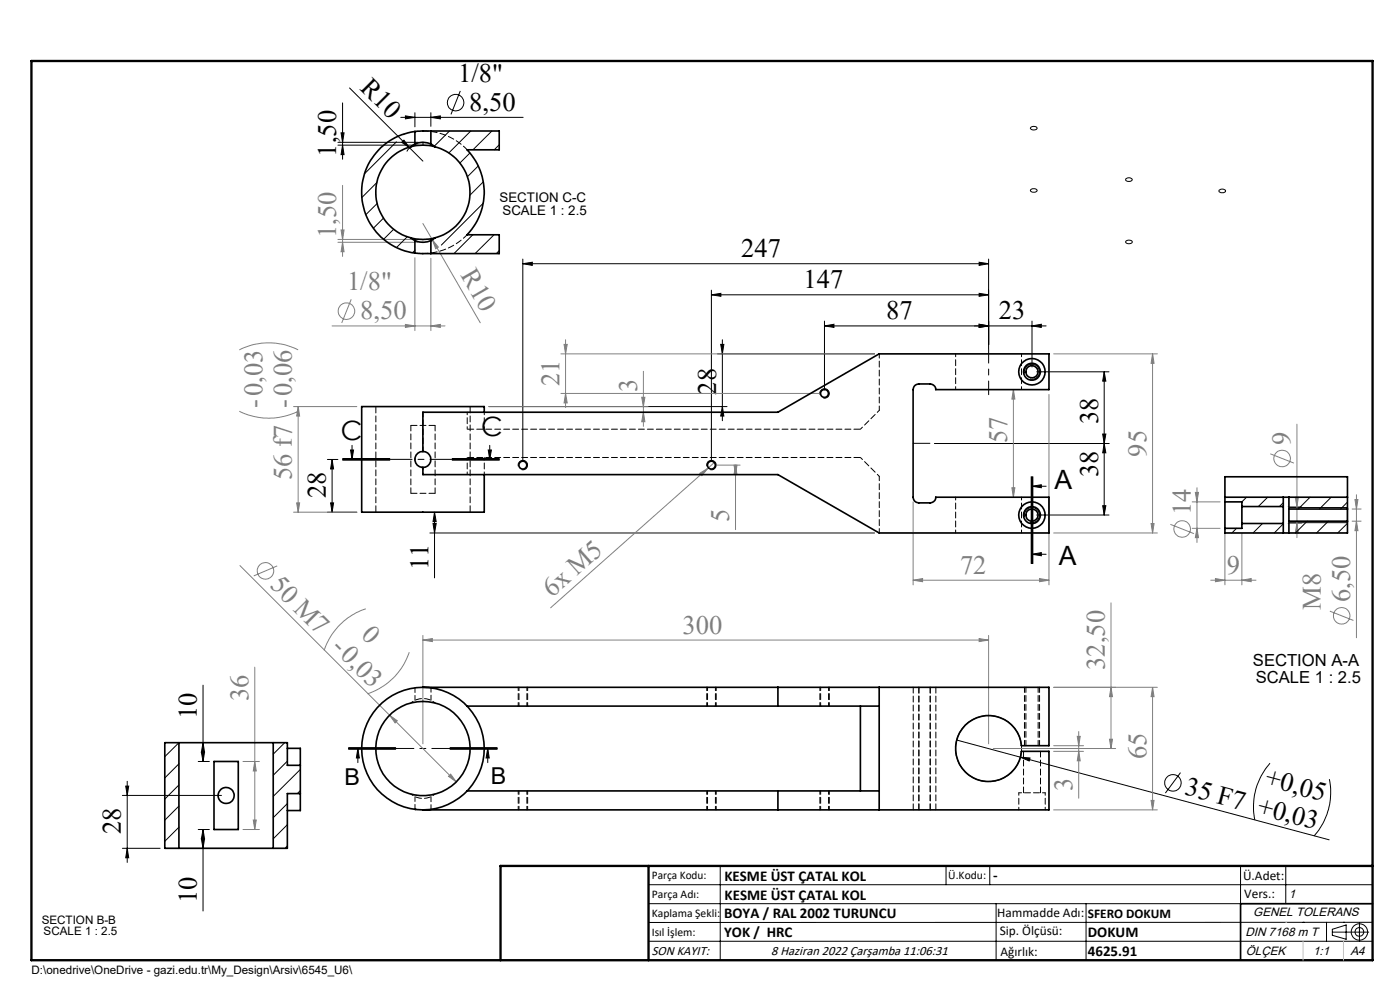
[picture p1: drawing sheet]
<svg xmlns="http://www.w3.org/2000/svg" width="297mm" height="210mm" viewBox="0 0 297 210" stroke-linecap="round" stroke-linejoin="round" font-family="sans-serif">
<g fill="none" stroke="#808080" stroke-width=".21">
<path d="M72.7 39.3v15.1M71.7 50.8h17M71.7 51.4h17M72.4 48.8h.6l-.3 2zM72.7 51.4l.3 2h-.6zM88 54.7v15.4M89.7 47.4l2 3.5M91.4 54.8v15.3M91.7 50.9l1.3 1.5-.6 .4zM91.7 50.9l10.2 17.6M50.8 74.2a13.9 13.9 0 0 1 12.5 0M70.4 69.1h24"/>
<path d="M74.5 63.5l-2 5M86 68.8l2 .3-2 .4zM91.4 69.1l2-.3v.7zM119 75.1h66.5M119.7 73.1h.6l-.3 2zM120 72.1v14.4M136.5 78.8v11.6M223.5 75.1h22M244.5 75.1l.3 2h-.6zM244.5 75.1v38M50.8 87.2a13.9 13.9 0 0 0 12.5 0M62.3 86.2h13.4"/>
<path d="M63.3 86.2l.3 2.1h-.7zM63.3 86.2v22.4M103.7 86.2h33.8M119 83.5h54.9M120 83.5l.3 2h-.6zM136.1 84.3h.7l-.3 1.9zM136.5 87.4l.3 2.1h-.7zM150.2 99.3l-33.4 29.6M151.7 98l-1.5 1.3M151.9 98.7h5.1M155.7 98.7h.7l-.4 2zM156 98.7l.4 2h-.7z"/>
<path d="M156 98.7v13.7M215 82.6l.3 2.1h-.6zM215 82.6v22.9M222.5 83.7v40.4M269.5 96.3l5 1.9M275.1 90v24M50.9 120l45.9 45.9M62.3 108.6h13.4M62.9 106.7h.7l-.3 1.9zM148.4 100.4l1.8-1.1-1.3 1.6zM193.7 106.5v17.6M214.7 103.5h.6l-.3 2z"/>
<path d="M223.5 113.1h22M244.2 111h.6l-.3 2.1zM248.3 111.2l5 2M252.9 106.5h5.9M252.9 112.1h5.9M253.6 104.4h.6l-.3 2.1zM253.9 112.1l.3 1.9h-.6zM253.9 103.5v11.6M259.9 113.1v11M263.5 113.1v11M273.3 107.4h2.8M273.3 111h2.8"/>
<path d="M274.8 105.5h.6l-.3 1.9zM275.1 111l.3 2.1h-.6zM286.8 108h1.9M286.8 110.6h1.9M287.4 106h.7l-.3 2zM287.8 110.6l.3 2h-.7zM287.8 104.9v30.4M58.8 120l-5 2.2M77.6 129.1a13.9 13.9 0 0 0-8.8 8.9M86.8 138.4a13.9 13.9 0 0 1-8.8 8.8M89.7 135.8l2-.3v.6zM89.7 134.8v23"/>
<path d="M89.7 135.8h120M193.7 123.1l2-.4v.7zM193.7 123.1h28.8M207.7 135.5l2 .3-2 .3zM209.7 134.8v23M220.5 122.7l2 .4-2 .3zM235.7 127.9v30.9M256.9 123.1h9.6M257.8 122.7l2.1 .4-2.1 .3zM263.5 123.1l1.9-.4v.7zM282.1 129.6l5 2M54 141.5v34.5"/>
<path d="M82.7 151.7l1.6 1.2-.5 .4zM210.7 158.8h26M223.5 145.8h22M223.5 158.2h6.4M223.5 159.4h6.4M228.5 156.2h.7l-.4 2zM228.8 159.4l.4 2h-.7zM228.8 155.2v14.1M235.4 156.8h.6l-.3 2zM235.7 145.8l.3 2h-.6zM244.5 145.8l.3 2h-.6zM244.5 145.8v26"/>
<path d="M51.5 176h3.5M51.5 161.5h3.5M53.7 173.9h.7l-.4 2.1zM54 161.5l.4 2h-.7zM95.1 164.7l.5-.5 1.2 1.7zM223.5 171.8h22M244.2 169.8h.6l-.3 2z"/>
<circle cx="73.5" cy="66" r="1.75"/>
<circle cx="272" cy="97.2" r="1.76"/>
<circle cx="250.8" cy="112.2" r="1.76"/>
<circle cx="56.3" cy="121.1" r="1.75"/>
<circle cx="284.6" cy="130.6" r="1.76"/>
</g>
<g fill="none" stroke="#000" stroke-width=".21">
<path d="M74.2 18.7l15.5 15.5M97.6 19.3l-1.9 5M71.7 30.8h17M71.7 30.2h17M72.4 28.2h.6l-.3 2zM72.7 30.8l.3 2h-.6zM72.7 21.8v12M85 24.9h26M85.7 29.7l1.2 1.7-1.7-1.2zM86 24.6l2 .3-2 .3zM87.2 31.1l-.9 1M88 23.9v3"/>
<path d="M91.4 24.9l2-.3v.6zM91.4 23.9v2.9M218.7 27l.6-.2a.63 .63 0 0 1 .7 .4 .87 .87 0 0 1-1.4 0zM238.8 38l.7-.3 .5 .1 .2 .3a.84 .84 0 0 1-1.4 0zM110.9 55.9l2-.3v.7zM110.9 55v42.7M110.9 55.9h98.8M207.7 55.6l2 .3-2 .4zM209.7 55v19.1M218.7 40.2l.3-.2h.6l.4 .4a.87 .87 0 0 1-1.4 0zM238.8 51.2l.7-.3 .5 .1 .2 .3a.84 .84 0 0 1-1.4 0zM258.6 40.3l.7-.2 .5 .1 .2 .3a.84 .84 0 0 1-1.4 0z"/>
<path d="M150.9 62.5l2-.3v.7zM150.9 61.6v36.1M150.9 62.5h58.8M152.2 75.1h33.3M152.9 73.1h.7l-.4 2zM153.2 72.1v17.1M174.9 69.1l2-.3v.7zM174.9 68.1v14.4M174.9 69.1h47M207.7 68.8l2 .3-2 .4zM207.7 62.2l2 .3-2 .4zM217.4 79.3a1.59 1.59 0 0 1 1.4-2 1.59 1.59 0 0 1 1.7 1.7 1.59 1.59 0 0 1-2 1.4"/>
<path d="M218.9 69.1l2-.3v.7zM218.9 68.1v9.7M219.9 78.9h15.4M234.2 78.9l.4 1.9h-.7zM234.2 78.9v30.3M69.5 97.5h2.2M70.4 97.5l.4 2h-.7zM70.4 97.5v11.1M72.7 97.4h10M72.7 97.6h10M72.7 97.3h10M74.4 95.5h.6l-.3 2z"/>
<path d="M74.7 94.5v3M95.9 97.4h10M95.9 97.6h10M95.9 97.3h10M103.6 95.5h.6l-.3 2zM103.7 86.2h50.5M103.9 94.5v3M110 98.9a.99 .99 0 0 1 .8-1.2 .99 .99 0 0 1 1.1 1 .99 .99 0 0 1-1.2 .9M150 98.9a.99 .99 0 0 1 .8-1.2 .99 .99 0 0 1 1.1 1 .99 .99 0 0 1-1.2 .9M153.2 86.2l.4 2.1h-.7zM174 83.7a.99 .99 0 0 1 .8-1.2 .99 .99 0 0 1 1.1 1 .99 .99 0 0 1-1.2 .9M233.9 92.1h.7l-.4 2z"/>
<path d="M234.2 94.1l.4 2h-.7zM235.3 94.1h-37M69.5 108.6h6.2M70.1 106.7h.7l-.4 1.9zM91.2 113.1h94.3M91.9 111h.6l-.3 2.1zM92.2 108.6l.3 2.1h-.6zM92.2 108.6v14M217.4 109.7a1.6 1.6 0 0 1 1.4-2 1.6 1.6 0 0 1 1.7 1.7 1.6 1.6 0 0 1-2 1.4M218.8 101.1v18.4M218.9 103.1l2-.3v.7zM218.9 117.6l2-.4v.7z"/>
<path d="M218.9 103.1h3M218.9 117.6h3M218.9 101.1v18.4M219.1 110.3v9.2zM219.1 101.1v9.2M219.9 109.2h15.4M233.9 107.3h.7l-.4 1.9zM273.4 110.9h12.5M273.4 107.7h12.5M42.7 159.6h.7l-.3 1.9zM43.1 157.5l.3 2.1h-.7zM43.1 145.3v16.2"/>
<path d="M73.9 158.8h10M73.9 158.9h10M73.9 158.6h10M75.9 158.8l.3 2h-.6zM75.9 158.8v3M95.5 158.6h10zM95.5 158.8h10M95.5 158.9h10M103.5 158.8l.3 2h-.7zM103.5 158.8v3M203 157l13.5 3.6M26 168.7h21"/>
<path d="M26 179.9h8M26.7 166.7h.6l-.3 2zM27 179.9l.3 2.1h-.6zM27 165.7v17.2M42.1 161.5h2.3M42.1 176h2.3M42.7 177.9h.7l-.3 2zM43.1 176l.3 1.9h-.7zM43.1 176v17.2M216.5 160.6l2 .2-.2 .6zM216.5 160.6l65.5 17.5M250.4 163.9l-3.2 4.3"/>
<path d="M269.4 161.9a13.9 13.9 0 0 0-3.2 12M282 165.3a13.8 13.8 0 0 1-3.2 12M137.6 187.7h153.6M137.6 191.7h153.6M137.6 199.7h153.6M152.8 183.7v20M200.7 183.7v4M210 183.7v4M211.3 191.7v12M230.4 191.7v12M263.2 183.7v20M272.8 183.7v8"/>
<path d="M276.4 195.6h.1M281.4 195.6v4.1M282.6 197.7h7.8M282.6 197.1l3-.9v3l-3-.8zM285 195.6h.1M288.4 195.8v3.8M291.2 195.6l-153.6 .1"/>
<circle cx="96.7" cy="21.8" r="1.76"/>
<circle cx="209.7" cy="158.8" r="7"/>
<circle cx="248.8" cy="166.1" r="1.75"/>
<circle cx="288.4" cy="197.7" r="1.74"/>
<circle cx="288.4" cy="197.7" r=".93"/>
</g>
<path d="M285.9 107.7v3.2M106.2 203.7h185" fill="none" stroke="#000" stroke-width=".25"/>
<path d="M217.3 145.8v12.4M220.5 158.2v-12.4" fill="none" stroke="#000" stroke-width=".21" stroke-dasharray="1.3 .6" stroke-dashoffset=".1"/>
<path d="M109.9 145.8v4M111.9 149.8v-4M149.9 145.8v4M151.9 149.8v-4M173.9 145.8v4M175.9 149.8v-4M109.9 167.8v4M111.9 171.8v-4M149.9 167.8v4M151.9 171.8v-4M173.9 167.8v4M175.9 171.8v-4" fill="none" stroke="#000" stroke-width=".21" stroke-dasharray="1.3 .6" stroke-dashoffset=".5"/>
<path d="M73.9 158.8h31.6" fill="none" stroke="#000" stroke-width=".21" stroke-dasharray="6.3 1.3 1.3 1.3" stroke-dashoffset="2.6"/>
<path d="M218.9 101.1v18.4" fill="none" stroke="#000" stroke-width=".21" stroke-dasharray="6.3 1.3 1.3 1.3" stroke-dashoffset="-1"/>
<path d="M72.7 97.4h33.2" fill="none" stroke="#000" stroke-width=".21" stroke-dasharray="6.3 1.3 1.3 1.3" stroke-dashoffset="1.8"/>
<path d="M89.7 30.8v-.6M193.7 94h3.6" fill="none" stroke="#000" stroke-width=".21" stroke-dasharray="15.2 1.3 1.3 1.3"/>
<path d="M209.7 83.7v-9.6" fill="none" stroke="#000" stroke-width=".21" stroke-dasharray="15.2 1.3 1.3 1.3" stroke-dashoffset="12.3"/>
<path d="M291.2 191.7h-28v12" fill="none" stroke="#000" stroke-width=".35"/>
<path d="M6.7 12.9h284.5v190.8h-284.5zM137.6 183.7v20M291.2 183.7h-185v20" fill="none" stroke="#000" stroke-width=".5"/>
<path d="M89.7 50.8v.6M272.8 195.6h.1M276.4 199.7v4M285 199.7v4" fill="none" stroke="#c0c0c0" stroke-width=".21"/>
<g fill="#000">
<path d="M216.5 160.6l2 .2-.2 .6z"/>
<path d="M72.7 30.8l.3 2h-.6zM72.4 28.2h.6l-.3 2z"/>
<path d="M174.9 69.1l2-.3v.7zM207.7 68.8l2 .3-2 .4zM150.9 62.5l2-.3v.7zM207.7 62.2l2 .3-2 .4zM110.9 55.9l2-.3v.7zM207.7 55.6l2 .3-2 .4z"/>
<path d="M70.4 97.5l.4 2h-.7zM70.1 106.7h.7l-.4 1.9zM234.2 78.9l.4 1.9h-.7zM233.9 92.1h.7l-.4 2z"/>
<path d="M74.4 95.5h.6l-.3 2zM103.6 95.5h.6l-.3 2z"/>
<path d="M218.9 103.1l2-.3v.7zM218.9 117.6l2-.4v.7z"/>
<path d="M233.9 107.3h.7l-.4 1.9zM234.2 94.1l.4 2h-.7z"/>
<path d="M75.9 158.8l.3 2h-.6zM103.5 158.8l.3 2h-.7z"/>
</g>
<path d="M72.4 48.8h.6l-.3 2zM72.7 51.4l.3 2h-.6z" fill="#808080"/>
<g fill="#000">
<path d="M85.7 29.7l1.2 1.7-1.7-1.2z"/>
<path d="M86 24.6l2 .3-2 .3zM91.4 24.9l2-.3v.6z"/>
<path d="M207.7 68.8l2 .3-2 .4zM218.9 69.1l2-.3v.7z"/>
<path d="M153.2 86.2l.4 2.1h-.7zM152.9 73.1h.7l-.4 2zM91.9 111h.6l-.3 2.1zM92.2 108.6l.3 2.1h-.6zM42.7 159.6h.7l-.3 1.9zM43.1 157.5l.3 2.1h-.7z"/>
<path d="M43.1 176l.3 1.9h-.7zM42.7 177.9h.7l-.3 2zM26.7 166.7h.6l-.3 2zM27 179.9l.3 2.1h-.6z"/>
</g>
<g fill="#808080">
<path d="M148.4 100.4l1.8-1.1-1.3 1.6z"/>
<path d="M91.7 50.9l1.3 1.5-.6 .4z"/>
<path d="M95.6 164.2l-.5 .5 1.7 1.2zM82.7 151.7l1.1 1.6 .5-.4z"/>
<path d="M207.7 135.5l2 .3-2 .3zM89.7 135.8l2-.3v.6z"/>
<path d="M86 68.8l2 .3-2 .4zM91.4 69.1l2-.3v.7z"/>
<path d="M193.7 123.1l2-.4v.7zM220.5 122.7l2 .4-2 .3z"/>
<path d="M257.8 122.7l2.1 .4-2.1 .3zM263.5 123.1l1.9-.4v.7z"/>
<path d="M235.4 156.8h.6l-.3 2zM235.7 145.8l.3 2h-.6z"/>
<path d="M62.9 106.7h.7l-.3 1.9zM63.3 86.2l.3 2.1h-.7zM120 83.5l.3 2h-.6zM119.7 73.1h.6l-.3 2zM53.7 173.9h.7l-.4 2.1zM54 161.5l.4 2h-.7z"/>
<path d="M244.5 145.8l.3 2h-.6zM244.2 169.8h.6l-.3 2zM228.5 156.2h.7l-.4 2zM228.8 159.4l.4 2h-.7z"/>
<path d="M136.1 84.3h.7l-.3 1.9zM136.5 87.4l.3 2.1h-.7zM244.5 75.1l.3 2h-.6zM244.2 111h.6l-.3 2.1zM215 82.6l.3 2.1h-.6zM214.7 103.5h.6l-.3 2zM156 98.7l.4 2h-.7zM155.7 98.7h.7l-.4 2zM253.6 104.4h.6l-.3 2.1zM253.9 112.1l.3 1.9h-.6zM274.8 105.5h.6l-.3 1.9zM275.1 111l.3 2.1h-.6zM287.4 106h.7l-.3 2zM287.8 110.6l.3 2h-.7z"/>
</g>
<g fill="none" stroke="#000" stroke-width=".35">
<path d="M87.1 31.1a10 10 0 0 0-7.4 9.7 10 10 0 0 0 7.4 9.6M87.1 31.1a9.6 9.6 0 0 1 5.2 0M88 30.6a3.9 3.9 0 0 1 3.4 0M88 27.9a13 13 0 0 0-11.3 12.9 13 13 0 0 0 11.3 12.9M88 30.6l-.9 .5M88 27.9v2.7M91.4 27.8l-3.4 .1M91.4 27.8h14.5v4h-6.8a13 13 0 0 1 0 18h6.8v4h-14.5M91.4 30.6l.9 .5M91.4 27.8v2.8M92.3 31.1a10 10 0 0 1 7.4 9.7 10 10 0 0 1-7.4 9.6M87.1 50.4l.9 .6"/>
<path d="M87.1 50.4a9.6 9.6 0 0 0 5.2 0M88 53.7l3.4 .1M88 51a3.9 3.9 0 0 0 3.4 0M88 51v2.7M91.4 51v2.8M92.3 50.4l-.9 .6M89.7 95.8v-8.4h75.3l21.5-12.3h36v7.5h-24a1.2 1.2 0 0 0-1.2-1.2h-2.4a1.2 1.2 0 0 0-1.2 1.2v22.9a1.2 1.2 0 0 0 1.2 1.2h2.4a1.2 1.2 0 0 0 1.2-1.2h24v7.6h-36l-21.5-12.4h-75.3v-1.5M89.7 95.8a1.69 1.69 0 0 1 1.7 1.7 1.69 1.69 0 0 1-1.7 1.7M89.7 95.8a1.69 1.69 0 0 0-1.7 1.7 1.69 1.69 0 0 0 1.7 1.7M102.7 87.4v-1.2h-26v22.4h26v-7.9M259.9 106.5v5.6M259.9 105.5h12.3"/>
<path d="M259.9 112.1v1h12.3M259.9 106.5v-5.4h26v6.9M259.9 106.5h3.6v.9M263.5 107.4v3.6M263.5 107.4h8.7M263.5 111v1.1h-3.6M263.5 111h8.7M272.2 107.4v3.6M272.2 113.1h1.2M272.2 105.5h1.2M272.2 105.5v1.9M272.2 111v2.1"/>
<path d="M273.4 108v2.6M273.4 105.5h12.5M273.4 108h12.5M273.4 110.6h12.5M273.4 105.5v2.5M273.4 110.6v2.5M285.9 108v2.6M285.9 110.6v2.5h-12.5M38 157.5h20M38 157.5v22.4M38 157.5h-3v22.4h3M58 157.5v22.4"/>
<path d="M58 157.5h3v4.8h2.7M61 158.7h2.7v13.2h-2.7M89.7 145.8h132.8v12.4h-5.8a7 7 0 0 0-10.7-5.4 7 7 0 0 0 0 11.9 7 7 0 0 0 10.7-5.3h5.8v12.4h-132.8M99.1 149.8h87.4M165 145.8v4M182.5 149.8v18M186.5 145.8v26M38 179.9h20M45.4 161.5h5.2v14.5h-5.2zM63.7 168.3h-2.7v11.6h-3M88 171.7h.1M99.1 167.8h87.4"/>
<path d="M165 167.8v4"/>
<circle cx="218.9" cy="78.9" r="2.81"/>
<circle cx="218.9" cy="78.9" r="1.29"/>
<circle cx="218.9" cy="78.9" r="1.81"/>
<circle cx="110.9" cy="98.7" r=".84"/>
<circle cx="150.9" cy="98.7" r=".84"/>
<circle cx="174.9" cy="83.5" r=".84"/>
<circle cx="218.9" cy="109.3" r="1.28"/>
<circle cx="218.9" cy="109.3" r="2.8"/>
<circle cx="218.9" cy="109.3" r="1.81"/>
<circle cx="89.7" cy="158.8" r="13"/>
<circle cx="89.7" cy="158.8" r="10"/>
<circle cx="48" cy="168.8" r="1.7"/>
</g>
<path d="M99.1 87.4v3.6M102.7 91v-3.6M182.5 97l4 4M186.5 87l-4 4M99.1 100.6v-3.6M102.7 100.6v-3.6M92.3 149.1a4 4 0 0 0-5.1 0M92.3 168.4a4 4 0 0 1-5.1 0M216.1 168.2v3.6M221.7 168.2h-5.6M221.7 171.8v-3.6" fill="none" stroke="#000" stroke-width=".21" stroke-dasharray="1.3 .6" stroke-dashoffset=".7"/>
<path d="M89.7 99.1v1.5" fill="none" stroke="#000" stroke-width=".21" stroke-dasharray="1.3 .6" stroke-dashoffset=".8"/>
<path d="M89.7 87.4v8.3M186.5 87v-12M186.5 113v-12M88 145.9v2.6M88 169v2.7" fill="none" stroke="#000" stroke-width=".21" stroke-dasharray="1.3 .6" stroke-dashoffset=".3"/>
<path d="M88 97.4l.1 .1M88.1 97.2l-.1 .2M89.4 99.1h.4M89.8 95.8h-.2M92.3 90.2h-5.1M92.3 104.6h-5.1M193.7 145.8v26M194.9 145.8v26M197.3 145.8v26M198.5 145.8v26M217.1 159.4v8.8M220.7 168.2v-8.8" fill="none" stroke="#000" stroke-width=".21" stroke-dasharray="1.3 .6"/>
<path d="M87.2 90.2v14.4M92.3 104.6v-14.4M217.6 145.8v12.4M220.2 158.2v-12.4" fill="none" stroke="#000" stroke-width=".21" stroke-dasharray="1.3 .6" stroke-dashoffset=".1"/>
<path d="M79.7 86.2v22.4M99.1 97h83.4M182.5 91h-83.4M99.7 108.6v-22.4" fill="none" stroke="#000" stroke-width=".21" stroke-dasharray="1.3 .6" stroke-dashoffset="-.1"/>
<path d="M202.7 75v7.6M216.7 82.6v-7.6M202.7 105.4v7.6M216.7 113v-7.6" fill="none" stroke="#000" stroke-width=".21" stroke-dasharray="1.3 .6" stroke-dashoffset=".6"/>
<path d="M110.1 145.8v4M111.8 149.8v-4M150.1 145.8v4M151.8 149.8v-4M174.1 145.8v4M175.8 149.8v-4M110.1 167.8v4M111.8 171.8v-4M150.1 167.8v4M151.8 171.8v-4M174.1 167.8v4M175.8 171.8v-4" fill="none" stroke="#000" stroke-width=".21" stroke-dasharray="1.3 .6" stroke-dashoffset=".5"/>
<path d="M99.1 31.8a13 13 0 0 0-9.4-4M89.7 53.8a13 13 0 0 0 9.4-4M91.4 148.5v-2.7M91.4 171.8v-2.8" fill="none" stroke="#000" stroke-width=".21" stroke-dasharray="1.3 .6" stroke-dashoffset=".2"/>
<g fill="none" stroke="#000" stroke-width=".21">
<path d="M79.9 38.7l-3.1 3.2M84.1 30.1l-6.8 6.8M85.8 28.4l-.2 .2M95.4 27.8l-3.3 3.2M99.7 32.4l-2.2 2.2M99.9 27.8l-4.7 4.6M101.5 35.2l-2.3 2.3M102.5 38.6l-2.8 2.8M104.4 27.8l-4.1 4M105.9 30.7l-1.1 1.1M80 43.2l-2.4 2.3M81.4 46.3l-2.2 2.1"/>
<path d="M83.5 48.6l-2.1 2.2M86.4 50.2l-2.3 2.3M88 53.1l-.5 .5M92 53.6l-.2 .2M100.3 49.8l-4 4M102.5 43.1l-8.9 8.9M104.8 49.8l-4 4M105.9 53.2l-.6 .6M260 105.5l-.1 .1M262.3 112.1l-1 1M264.4 105.5l-.9 1M267.8 111l-2 2.1"/>
<path d="M268.9 105.5l-2 1.9M272.2 106.6l-.8 .8M272.2 111.1l-1.9 2M277.3 110.6l-2.5 2.5M277.9 105.5l-2.5 2.5M281.8 110.6l-2.5 2.5M282.4 105.5l-2.5 2.5M285.9 106.5l-1.5 1.5M285.9 111l-2.1 2.1M38 157.5l-3 3M60.4 157.5l-2.4 2.5M38 162l-3 3"/>
<path d="M38 166.5l-3 3M38 171l-3 3M38 175.5l-3 3M61 161.5l-3 3M61 170.5l-3 3M61 174.9l-3 3M61 179.4l-.5 .5M63.7 163.2l-5.7 5.7M63.7 167.7l-.6 .6"/>
</g>
<g font-size="5.6">
<text x="97.2" y="17.3">1/8&quot;</text>
<text x="76.2" y="18.8" transform="rotate(45 76.2 18.8)">R10</text>
<text x="99.6" y="23.5">8,50</text>
<text x="71.3" y="33.2" transform="rotate(-90 71.3 33.2)">1,50</text>
<text x="157.2" y="54.6">247</text>
<text x="170.5" y="61.2">147</text>
<text x="188" y="67.8">87</text>
<text x="211.9" y="67.8">23</text>
<text x="151.9" y="83.7" transform="rotate(-90 151.9 83.7)">28</text>
<text x="232.9" y="90" transform="rotate(-90 232.9 90)">38</text>
<text x="72.3" y="93.4">C</text>
<text x="102.1" y="92.5">C</text>
<text x="232.9" y="101.2" transform="rotate(-90 232.9 101.2)">38</text>
<text x="69.1" y="105.7" transform="rotate(-90 69.1 105.7)">28</text>
<text x="223.7" y="103.6">A</text>
<text x="224.6" y="119.8">A</text>
<text x="90.9" y="121" transform="rotate(-90 90.9 121)">11</text>
<text x="41.7" y="152.5" transform="rotate(-90 41.7 152.5)">10</text>
<text x="268.2" y="166.6" transform="rotate(15 268.2 166.6)">+0,05</text>
<text x="251.2" y="168.5" transform="rotate(15 251.2 168.5)">35 F7 +0,03</text>
<text x="25.7" y="177" transform="rotate(-90 25.7 177)">28</text>
<text x="41.7" y="191.6" transform="rotate(-90 41.7 191.6)">10</text>
</g>
<g font-size="5.6" fill="#808080">
<text x="71.3" y="50.6" transform="rotate(-90 71.3 50.6)">1,50</text>
<text x="97.6" y="58.4" transform="rotate(60 97.6 58.4)">R10</text>
<text x="73.6" y="61.5">1/8&quot;</text>
<text x="76.4" y="67.8">8,50</text>
<text x="118.7" y="81.9" transform="rotate(-90 118.7 81.9)">21</text>
<text x="135.2" y="83.1" transform="rotate(-90 135.2 83.1)">3</text>
<text x="55.7" y="86.5" transform="rotate(-90 55.7 86.5)">-0,03</text>
<text x="213.7" y="93.9" transform="rotate(-90 213.7 93.9)">57</text>
<text x="273.8" y="94.4" transform="rotate(-90 273.8 94.4)">9</text>
<text x="61.9" y="101.9" transform="rotate(-90 61.9 101.9)">56 f7 -0,06</text>
<text x="243.2" y="96.8" transform="rotate(-90 243.2 96.8)">95</text>
<text x="154.7" y="110.7" transform="rotate(-90 154.7 110.7)">5</text>
<text x="252.6" y="109.3" transform="rotate(-90 252.6 109.3)">14</text>
<text x="57.1" y="124.4" transform="rotate(45 57.1 124.4)">50 M7 -0,03</text>
<text x="203.7" y="121.7">72</text>
<text x="260.3" y="121.7">9</text>
<text x="117.1" y="126.9" transform="rotate(-42 117.1 126.9)">6x M5</text>
<text x="280.2" y="129.3" transform="rotate(-90 280.2 129.3)">M8</text>
<text x="286.4" y="127.7" transform="rotate(-90 286.4 127.7)">6,50</text>
<text x="76.4" y="134.8" transform="rotate(45 76.4 134.8)">0</text>
<text x="144.8" y="134.4">300</text>
<text x="234.4" y="142.1" transform="rotate(-90 234.4 142.1)">32,50</text>
<text x="52.7" y="148.7" transform="rotate(-90 52.7 148.7)">36</text>
<text x="243.2" y="161.1" transform="rotate(-90 243.2 161.1)">65</text>
<text x="227.5" y="167.7" transform="rotate(-90 227.5 167.7)">3</text>
</g>
<g font-size="4.9">
<text x="73.1" y="166.5">B</text>
<text x="104.1" y="166.4">B</text>
</g>
<g font-size="3.5">
<text x="265.8" y="141.3">SECTION A-A</text>
<text x="266.4" y="144.8">SCALE 1 : 2.5</text>
</g>
<g font-size="3.2">
<text x="153.7" y="186.8">KESME ÜST ÇATAL KOL</text>
<text x="153.7" y="191">KESME ÜST ÇATAL KOL</text>
<text x="210.7" y="186.6">-</text>
<text x="153.6" y="194.8">BOYA / RAL 2002 TURUNCU</text>
<text x="153.6" y="198.8">YOK / HRC</text>
<text x="230.8" y="198.7">DOKUM</text>
<text x="230.8" y="202.8">4625.91</text>
</g>
<g font-size="2.8">
<text x="106" y="42.8">SECTION C-C</text>
<text x="106.6" y="45.6">SCALE 1 : 2.5</text>
<text x="263.7" y="186.7">Ü.Adet:</text>
<text x="263.9" y="190.5">Vers.:</text>
<text x="211.5" y="194.5">Hammadde Adı:</text>
<text x="230.8" y="194.7">SFERO DOKUM</text>
<text x="138.3" y="202.6">SON KAYIT:</text>
<text x="163.6" y="202.6">8 Haziran 2022 Çarşamba 11:06:31</text>
<text x="212.1" y="198.4">Sip. Ölçüsü:</text>
<text x="212.2" y="202.7">Ağırlık:</text>
</g>
<g font-size="2.6">
<text x="273.4" y="190.4">1</text>
<text x="265.9" y="194.4">GENEL TOLERANS</text>
<text x="264.2" y="198.5">DIN 7168 m T</text>
<text x="264.3" y="202.6">ÖLÇEK</text>
<text x="278.5" y="202.6">1:1</text>
<text x="286.5" y="202.6">A4</text>
</g>
<g font-size="2.5">
<text x="138.3" y="186.4">Parça Kodu:</text>
<text x="138.3" y="190.5">Parça Adı:</text>
<text x="201.2" y="186.5">Ü.Kodu:</text>
<text x="8.8" y="195.9">SECTION B-B</text>
<text x="138.3" y="194.5">Kaplama Şekli:</text>
<text x="9.3" y="198.4">SCALE 1 : 2.5</text>
<text x="138.3" y="198.6">Isıl İşlem:</text>
<text x="6.7" y="206.7">D:\onedrive\OneDrive - gazi.edu.tr\My_Design\Arsiv\6545_U6\</text>
</g>
</svg>
